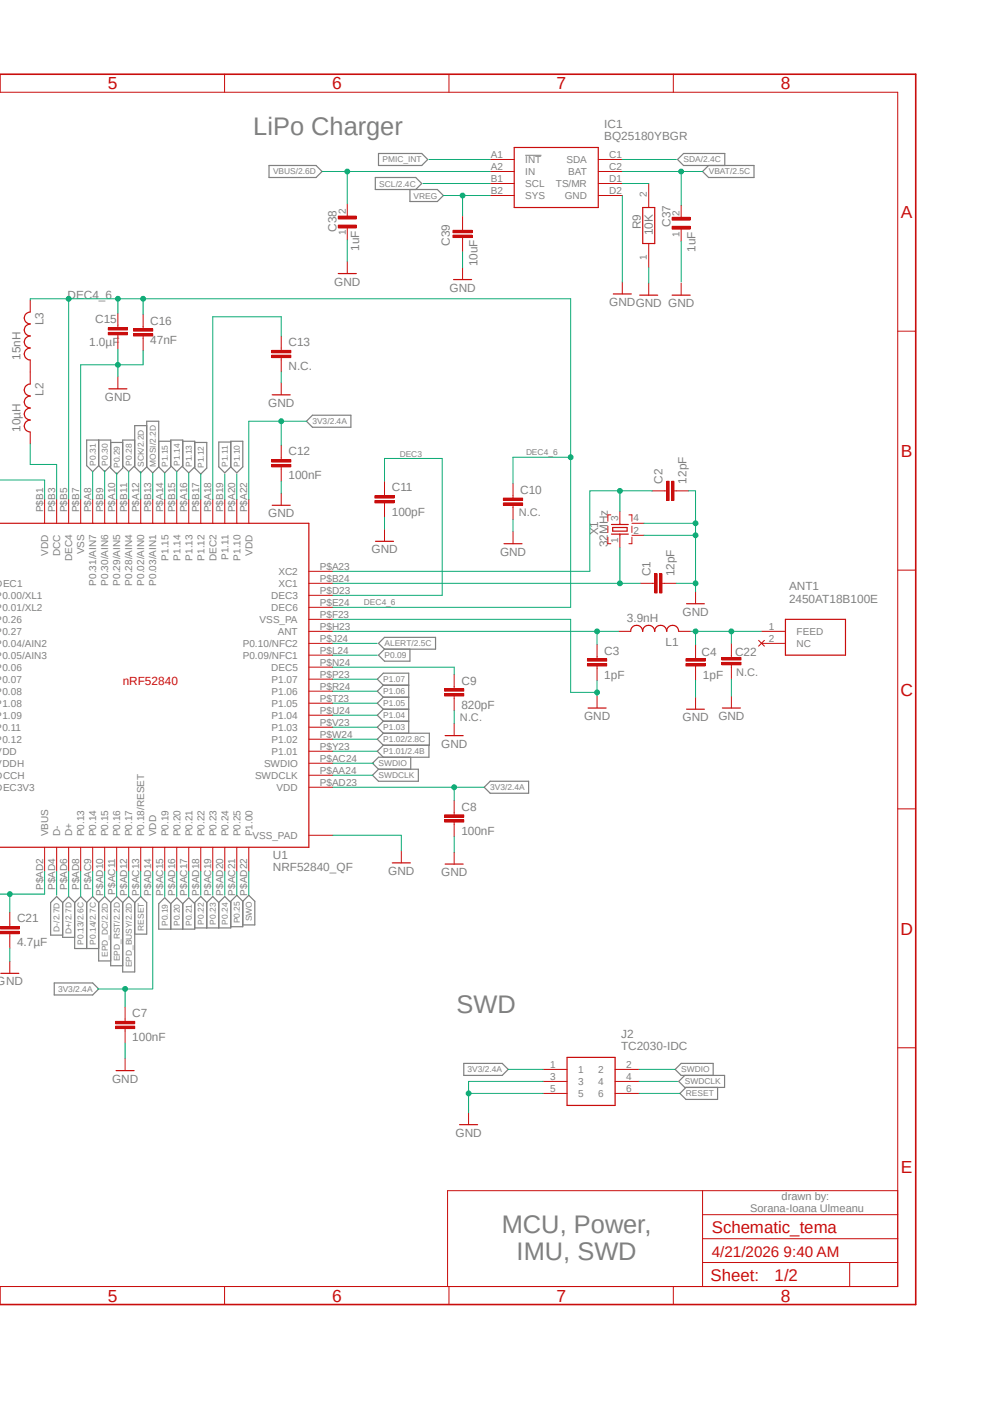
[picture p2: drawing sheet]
<svg xmlns="http://www.w3.org/2000/svg" width="210mm" height="297mm" viewBox="0 0 210 297" stroke-linecap="round" stroke-linejoin="round" font-family="sans-serif">
<path d="M194.1 15.4l-194.2 130.6 194.2 130.6" fill="none" stroke="#fff" stroke-width=".21"/>
<path d="M111.1 32.9h3.4" fill="none" stroke="#808080" stroke-width=".21"/>
<g fill="none" stroke="#808080" stroke-width=".25">
<path d="M56.9 35h9.9l1.3 1.3-1.3 1.2h-9.9zM80.1 32.5h9.1l1.3 1.2-1.3 1.3h-9.1zM149.9 35l-1.3 1.3 1.3 1.2h9.6v-2.5h-14.9l-1.3-1.3 1.3-1.2h8.7v2.5M86.7 40.1v2.5h5.8l1.3-1.2-1.3-1.3h-13.1v-2.6h8.5l1.3 1.3-1.3 1.3M20.9 93.1v5.4M20.9 98.5l1.2 1.3 1.3-1.3M23.4 93.6h2.6M26 98.5l1.2 1.3 1.3-1.3M28.5 93.1h-2.5v5.9l-1.3 1.3-1.3-1.3v-5.9h-5.1v5.4l1.3 1.3 1.3-1.3M31 98.8v-9.7h2.6v9.7M31 90h-2.5v8.8l1.3 1.2 1.2-1.2M31 98.8l1.3 1.2 1.3-1.2"/>
<path d="M33.6 98.8l1.2 1.2 1.3-1.2v-5.7h2.6v5.7l1.2 1.2 1.3-1.2M33.6 93.3h2.5M36.1 98.5l1.3 1.3 1.3-1.3M38.7 93.3h2.5v5.7l1.3 1.3 1.2-1.3v-5.4h-2.5M48.8 93.3h2.6v5.5l-1.3 1.2-1.3-1.2zM48.8 93.5h-2.5v5.3l1.2 1.2 1.3-1.2M64.8 89.1l1.3-1.3h8.1v2.6h-8.1zM81.3 137.3l-1.2 1.3 1.2 1.3h5.4v-2.6M81.3 134.8h10.8v2.5h-10.8l-1.2-1.2zM81.1 144.9l-1.3-1.2 1.3-1.3h5.3v12.7M81.1 144.9h5.3M81.1 144.9l-1.3 1.3 1.3 1.3"/>
<path d="M81.1 147.5h5.3M81.1 147.5l-1.3 1.3 1.3 1.2M81.1 150h5.3M81.1 150l-1.3 1.3 1.3 1.3M81.1 152.6h5.3M81.1 152.6l-1.3 1.2 1.3 1.3M81.1 155.1h9.7v2.5h-9.7M81.1 155.1l-1.3 1.3 1.3 1.2M81.1 157.6l-1.3 1.3 1.3 1.3M90.7 157.6v2.6h-10.6l-1.3 1.3 1.3 1.2M80.1 162.7h8.4v2.6h-8.4l-1.3-1.3zM86.9 160.2v2.5"/>
<path d="M102.4 166.5l1.3-1.2h8.1v2.5h-8.1zM13.3 190.9l-1.3-1.2-1.3 1.2v6.9h2.6M13.3 190.9v7.4h2.5M13.3 190.9l1.2-1.2 1.3 1.2M15.8 190.9v9.8h5.1M15.8 190.9l1.3-1.2 1.2 1.2M18.3 190.9v9.8M18.3 190.9l1.3-1.2 1.3 1.2M20.9 190.9v12.4h2.5M20.9 190.9l1.2-1.2 1.3 1.2M23.4 190.9v13.4h2.6M23.4 190.9l1.3-1.2 1.3 1.2"/>
<path d="M26 190.9v14.7h2.5v-14.7M26 190.9l1.2-1.2 1.3 1.2M28.5 190.9l1.3-1.2 1.2 1.2v6.7h-2.5M36.1 191.2v5.4M36.1 191.2l1.3-1.3 1.3 1.3M38.7 191.2v5.4M38.7 191.2l1.2-1.3 1.3 1.3M43.7 190.9l-1.2-1.2-1.3 1.2v5.7h-7.6v-5.4l1.2-1.3 1.3 1.3M43.7 190.9v5.4M43.7 190.9l1.3-1.2 1.3 1.2M46.3 190.9v5.4M46.3 190.9l1.2-1.2 1.3 1.2"/>
<path d="M51.4 190.7l1.2-1.3 1.3 1.3v5h-2.5M51.4 190.7v5.3h-2.6M51.4 190.7l-1.3-1.3-1.3 1.3v5.6h-7.6M11.5 207.9h8.1l1.3 1.3-1.3 1.3h-8.1zM98.1 225h8.1l1.3 1.2-1.3 1.3h-8.1zM144.8 227.5l-1.2 1.3 1.2 1.2h8.4v-2.5h-9.1l-1.3-1.3 1.3-1.2h6.7v2.5M145.1 230l-1.3 1.3 1.3 1.3h6.7v-2.6"/>
</g>
<g fill="none" stroke="#c90d0c" stroke-width=".21">
<path d="M-.1 19.5h190v252.7h-190M0 15.7v3.8M47.5 15.7v3.8M95 15.7v3.8M142.4 15.7v3.8M103.7 33.7h5.1M103.7 36.3h5.1M103.7 38.8h5.1M126.5 33.7h5.1M126.5 36.3h5.1M126.5 38.8h5.1M103.7 41.4h5.1"/>
<path d="M126.5 41.4h5.1M137.2 59.9v2.5M189.9 70.1h3.8M189.9 120.6h3.8M189.9 171.1h3.8M114.9 226.2h5M114.9 228.8h5M114.9 231.3h5M130.1 226.2h5.1M130.1 228.8h5.1M130.1 231.3h5.1M189.9 221.7h3.8"/>
<path d="M148.6 251.9v20.3M148.6 257h41.3M189.9 251.9h-95.2v20.3M0 272.2v3.8M47.5 272.2v3.8M95 272.2v3.8M142.4 272.2v3.8M148.6 267.1h41.3M148.6 262h41.3M179.7 267.1v5.1"/>
</g>
<path d="M0 15.7h193.7v260.3h-193.8" fill="none" stroke="#c90d0c" stroke-width=".34"/>
<path d="M108.8 31.2h17.7v12.7h-17.7zM135.3 62.4h3.8M119.9 223.7h10.2v10.1h-10.2z" fill="none" stroke="#c90d0c" stroke-width=".25"/>
<path d="M142.2 47.9h3.8v.6h-3.8z" fill-rule="evenodd" fill="#c90d0c"/>
<path d="M142.2 47.9h3.8v.6h-3.8z" fill="none" stroke="#c90d0c" stroke-width=".21"/>
<path d="M142.2 46h3.8v.6h-3.8z" fill-rule="evenodd" fill="#c90d0c"/>
<path d="M137.2 38.8v5.1M97.8 48.2v.5M97.8 50.2v.6M137.2 51.5v5.1M142.2 46h3.8v.6h-3.8zM144.1 43.4v2.5M144.1 48.5v2.5M144.1 59.9v2.5" fill="none" stroke="#c90d0c" stroke-width=".21"/>
<path d="M135.9 43.9h2.6v7.6h-2.6zM142.2 62.4h3.8" fill="none" stroke="#c90d0c" stroke-width=".25"/>
<path d="M95.8 49.7h4.1v.5h-4.1z" fill-rule="evenodd" fill="#c90d0c"/>
<path d="M95.8 49.7h4.1v.5h-4.1z" fill="none" stroke="#c90d0c" stroke-width=".21"/>
<path d="M95.8 48.7h4.1v.5h-4.1z" fill-rule="evenodd" fill="#c90d0c"/>
<path d="M95.8 48.7h4.1v.5h-4.1zM97.8 45.7v2.5M97.8 50.8v2.5" fill="none" stroke="#c90d0c" stroke-width=".21"/>
<path d="M71.5 47.6h3.9v.6h-3.9z" fill-rule="evenodd" fill="#c90d0c"/>
<path d="M71.5 47.6h3.9v.6h-3.9z" fill="none" stroke="#c90d0c" stroke-width=".21"/>
<path d="M71.5 45.7h3.9v.6h-3.9z" fill-rule="evenodd" fill="#c90d0c"/>
<g fill="none" stroke="#c90d0c" stroke-width=".21">
<path d="M71.5 45.7h3.9v.6h-3.9zM73.4 43.1v2.6M73.4 48.2v2.6M97.8 56.6v2.5M131.6 59.6v2.6M59.5 96.7v.5M59.5 98.8v.5M9.4 105.6v5.1M12 105.6v5.1M14.5 105.6v5.1M17.1 105.6v5.1M19.6 105.6v5.1"/>
<path d="M22.1 105.6v5.1M24.7 105.6v5.1M27.2 105.6v5.1M29.8 105.6v5.1M32.3 105.6v5.1M34.8 105.6v5.1M37.4 105.6v5.1M39.9 105.6v5.1M42.5 105.6v5.1M45 105.6v5.1M47.5 105.6v5.1M50.1 105.6v5.1"/>
<path d="M52.6 105.6v5.1M65.3 133.6h5.1M65.3 131h5.1M65.3 128.5h5.1M65.3 125.9h5.1M65.3 123.4h5.1M65.3 120.9h5.1M65.3 138.6h5.1M65.3 136.1h5.1M65.3 158.9h5.1M65.3 156.4h5.1M65.3 153.8h5.1"/>
<path d="M65.3 151.3h5.1M65.3 148.8h5.1M65.3 146.2h5.1M65.3 143.7h5.1M65.3 141.1h5.1M9.4 179.2v5.1M12 179.2v5.1M14.5 179.2v5.1M17.1 179.2v5.1M19.6 179.2v5.1M22.1 179.2v5.1M24.7 179.2v5.1"/>
<path d="M27.2 179.2v5.1M29.8 179.2v5.1M32.3 179.2v5.1M34.8 179.2v5.1M37.4 179.2v5.1M39.9 179.2v5.1M42.5 179.2v5.1M45 179.2v5.1M47.5 179.2v5.1M50.1 179.2v5.1M52.6 179.2v5.1M65.3 164h5.1"/>
<path d="M65.3 161.5h5.1M65.3 166.5h5.1M65.3 176.7h5.1M99.1 235.4v2.5"/>
</g>
<path d="M95.9 59.1h3.8M129.7 62.2h3.8M0 110.7h65.3v68.5h-65.3M97.2 237.9h3.8" fill="none" stroke="#c90d0c" stroke-width=".25"/>
<path d="M57.4 98.3h4.1v.5h-4.1z" fill-rule="evenodd" fill="#c90d0c"/>
<path d="M57.4 98.3h4.1v.5h-4.1z" fill="none" stroke="#c90d0c" stroke-width=".21"/>
<path d="M57.4 97.2h4.1v.5h-4.1z" fill-rule="evenodd" fill="#c90d0c"/>
<path d="M73.4 55.3v2.6M24.9 68.8v.5M24.9 70.8v.5M57.4 97.2h4.1v.5h-4.1zM59.5 94.2v2.5M59.5 99.3v2.5M59.5 104.4v2.5" fill="none" stroke="#c90d0c" stroke-width=".21"/>
<path d="M71.5 57.9h3.9M57.6 106.9h3.8" fill="none" stroke="#c90d0c" stroke-width=".25"/>
<path d="M22.9 70.3h4.1v.5h-4.1z" fill-rule="evenodd" fill="#c90d0c"/>
<path d="M22.9 70.3h4.1v.5h-4.1z" fill="none" stroke="#c90d0c" stroke-width=".21"/>
<path d="M22.9 69.3h4.1v.5h-4.1z" fill-rule="evenodd" fill="#c90d0c"/>
<path d="M22.9 69.3h4.1v.5h-4.1zM24.9 66.3v2.5M24.9 71.3v2.6M30.3 69v.6M30.3 71.1v.5" fill="none" stroke="#c90d0c" stroke-width=".21"/>
<path d="M28.2 70.6h4.1v.5h-4.1z" fill-rule="evenodd" fill="#c90d0c"/>
<path d="M28.2 70.6h4.1v.5h-4.1z" fill="none" stroke="#c90d0c" stroke-width=".21"/>
<path d="M28.2 69.6h4.1v.5h-4.1z" fill-rule="evenodd" fill="#c90d0c"/>
<path d="M28.2 69.6h4.1v.5h-4.1zM30.3 66.5v2.5M30.3 71.6v2.5M59.5 73.6v.5M59.5 75.6v.6" fill="none" stroke="#c90d0c" stroke-width=".21"/>
<path d="M57.4 75.1h4.1v.5h-4.1z" fill-rule="evenodd" fill="#c90d0c"/>
<path d="M57.4 75.1h4.1v.5h-4.1z" fill="none" stroke="#c90d0c" stroke-width=".21"/>
<path d="M57.4 74.1h4.1v.5h-4.1z" fill-rule="evenodd" fill="#c90d0c"/>
<path d="M6.4 63.5v2.5M6.4 76.2v5M24.9 79.7v2.6M57.4 74.1h4.1v.5h-4.1zM59.5 71.1v2.5M59.5 76.2v2.5M6.4 91.4v2.5M59.5 81v2.5M2.1 195.5v.5M2.1 197.5v.5" fill="none" stroke="#c90d0c" stroke-width=".21"/>
<path d="M6.4 66a1.27 1.27 0 0 0-1.3 1.3 1.27 1.27 0 0 0 1.3 1.2 1.27 1.27 0 0 0-1.3 1.3 1.27 1.27 0 0 0 1.3 1.3 1.27 1.27 0 0 0-1.3 1.2 1.27 1.27 0 0 0 1.3 1.3 1.27 1.27 0 0 0-1.3 1.3 1.27 1.27 0 0 0 1.3 1.3M6.4 81.2a1.27 1.27 0 0 0-1.3 1.3 1.27 1.27 0 0 0 1.3 1.3 1.27 1.27 0 0 0-1.3 1.2 1.27 1.27 0 0 0 1.3 1.3 1.27 1.27 0 0 0-1.3 1.3 1.27 1.27 0 0 0 1.3 1.3 1.27 1.27 0 0 0-1.3 1.2 1.27 1.27 0 0 0 1.3 1.3M23 82.3h3.8M57.6 83.5h3.8" fill="none" stroke="#c90d0c" stroke-width=".25"/>
<path d="M0 197h4.1v.5h-4.1z" fill-rule="evenodd" fill="#c90d0c"/>
<path d="M0 197h4.1v.5h-4.1z" fill="none" stroke="#c90d0c" stroke-width=".21"/>
<path d="M0 196h4.1v.5h-4.1z" fill-rule="evenodd" fill="#c90d0c"/>
<path d="M0 196h4.1v.5h-4.1zM2.1 193v2.5M2.1 198v2.6M2.1 203.4v2.5M26.5 215.6v.5M26.5 217.6v.5" fill="none" stroke="#c90d0c" stroke-width=".21"/>
<path d="M.2 205.9h3.8" fill="none" stroke="#c90d0c" stroke-width=".25"/>
<path d="M24.4 217.1h4.1v.5h-4.1z" fill-rule="evenodd" fill="#c90d0c"/>
<path d="M24.4 217.1h4.1v.5h-4.1z" fill="none" stroke="#c90d0c" stroke-width=".21"/>
<path d="M24.4 216.1h4.1v.5h-4.1z" fill-rule="evenodd" fill="#c90d0c"/>
<path d="M81.3 104.4v.5M81.3 106.4v.5M24.4 216.1h4.1v.5h-4.1zM26.5 213v2.6M26.5 218.1v2.5M26.5 223.9v2.6" fill="none" stroke="#c90d0c" stroke-width=".21"/>
<path d="M24.6 226.5h3.8" fill="none" stroke="#c90d0c" stroke-width=".25"/>
<path d="M79.3 105.9h4.1v.5h-4.1z" fill-rule="evenodd" fill="#c90d0c"/>
<path d="M79.3 105.9h4.1v.5h-4.1z" fill="none" stroke="#c90d0c" stroke-width=".21"/>
<path d="M79.3 104.9h4.1v.5h-4.1z" fill-rule="evenodd" fill="#c90d0c"/>
<g fill="none" stroke="#c90d0c" stroke-width=".21">
<path d="M79.3 104.9h4.1v.5h-4.1zM81.3 101.8v2.6M81.3 106.9v2.5M81.3 112v2.5M108.5 112.5v2.5M128.6 113.6v1.4h.6M128.6 111.3v1.3M129.2 108.9h-.6v1.4M131.1 108.2v2.8M131.1 113v2.8M133 108.9h.6v1.4M133.6 113.6v1.4h-.6"/>
<path d="M133.6 111.3v1.3M133.6 110.7h2.6M133.6 113.2h2.6M140.5 103.8h.5M142.5 103.8h.5"/>
</g>
<path d="M79.4 114.5h3.8M106.6 115h3.8M129.3 111h3.6M129.3 113h3.6M129.6 111.6h3v.8h-3z" fill="none" stroke="#c90d0c" stroke-width=".25"/>
<path d="M142 101.8h.5v4.1h-.5z" fill-rule="evenodd" fill="#c90d0c"/>
<path d="M142 101.8h.5v4.1h-.5z" fill="none" stroke="#c90d0c" stroke-width=".21"/>
<path d="M141 101.8h.5v4.1h-.5z" fill-rule="evenodd" fill="#c90d0c"/>
<path d="M138 103.8h2.5M141 101.8h.5v4.1h-.5zM143 103.8h2.6M138 123.4h.5M140 123.4h.5" fill="none" stroke="#c90d0c" stroke-width=".21"/>
<path d="M139.5 121.4h.5v4h-.5z" fill-rule="evenodd" fill="#c90d0c"/>
<path d="M139.5 121.4h.5v4h-.5z" fill="none" stroke="#c90d0c" stroke-width=".21"/>
<path d="M138.5 121.4h.5v4h-.5z" fill-rule="evenodd" fill="#c90d0c"/>
<path d="M126.3 138.9v.5M135.4 123.4h2.6M138.5 121.4h.5v4h-.5zM140.5 123.4h2.5M147.1 125.2v2.5M126.3 140.9v.5" fill="none" stroke="#c90d0c" stroke-width=".21"/>
<path d="M145.2 127.7h3.8" fill="none" stroke="#c90d0c" stroke-width=".25"/>
<path d="M124.2 140.4h4.1v.5h-4.1z" fill-rule="evenodd" fill="#c90d0c"/>
<path d="M124.2 140.4h4.1v.5h-4.1z" fill="none" stroke="#c90d0c" stroke-width=".21"/>
<path d="M124.2 139.4h4.1v.5h-4.1z" fill-rule="evenodd" fill="#c90d0c"/>
<path d="M124.2 139.4h4.1v.5h-4.1zM126.3 136.4v2.5M130.9 133.6h2.5M143.6 133.6h2.5M147.1 138.9v.5M126.3 141.4v2.5M147.1 140.9v.5" fill="none" stroke="#c90d0c" stroke-width=".21"/>
<path d="M133.4 133.6a1.27 1.27 0 0 1 1.3-1.3 1.27 1.27 0 0 1 1.2 1.3 1.27 1.27 0 0 1 1.3-1.3 1.27 1.27 0 0 1 1.3 1.3 1.27 1.27 0 0 1 1.2-1.3 1.27 1.27 0 0 1 1.3 1.3 1.27 1.27 0 0 1 1.3-1.3 1.27 1.27 0 0 1 1.3 1.3" fill="none" stroke="#c90d0c" stroke-width=".25"/>
<path d="M145.1 140.4h4v.5h-4z" fill-rule="evenodd" fill="#c90d0c"/>
<path d="M145.1 140.4h4v.5h-4z" fill="none" stroke="#c90d0c" stroke-width=".21"/>
<path d="M145.1 139.4h4v.5h-4z" fill-rule="evenodd" fill="#c90d0c"/>
<path d="M145.1 139.4h4v.5h-4zM147.1 136.4v2.5M154.7 138.6v.5M160.4 135.5l1.3 1.2M161 133.6h5.1M161 136.1h5.1M161.7 135.5l-1.3 1.2M126.3 147.2v2.6M147.1 141.4v2.5M147.1 147.5v2.5M154.7 140.6v.5" fill="none" stroke="#c90d0c" stroke-width=".21"/>
<path d="M166.1 131h12.7v7.6h-12.7zM124.4 149.8h3.8M145.2 150h3.8" fill="none" stroke="#c90d0c" stroke-width=".25"/>
<path d="M152.7 140.1h4v.5h-4z" fill-rule="evenodd" fill="#c90d0c"/>
<path d="M152.7 140.1h4v.5h-4z" fill="none" stroke="#c90d0c" stroke-width=".21"/>
<path d="M152.7 139.1h4v.5h-4z" fill-rule="evenodd" fill="#c90d0c"/>
<path d="M152.7 139.1h4v.5h-4zM154.7 136.1v2.5M96.1 145.2v.5M96.1 147.2v.5M154.7 141.1v2.6M154.7 147.2v2.6" fill="none" stroke="#c90d0c" stroke-width=".21"/>
<path d="M152.8 149.8h3.8" fill="none" stroke="#c90d0c" stroke-width=".25"/>
<path d="M94 146.7h4.1v.5h-4.1z" fill-rule="evenodd" fill="#c90d0c"/>
<path d="M94 146.7h4.1v.5h-4.1z" fill="none" stroke="#c90d0c" stroke-width=".21"/>
<path d="M94 145.7h4.1v.5h-4.1z" fill-rule="evenodd" fill="#c90d0c"/>
<path d="M94 145.7h4.1v.5h-4.1zM96.1 142.7v2.5M96.1 147.7v2.6M96.1 153.1v2.5M96.1 171.9v.5M96.1 173.9v.5" fill="none" stroke="#c90d0c" stroke-width=".21"/>
<path d="M94.1 155.6h3.9" fill="none" stroke="#c90d0c" stroke-width=".25"/>
<path d="M94 173.4h4.1v.5h-4.1z" fill-rule="evenodd" fill="#c90d0c"/>
<path d="M94 173.4h4.1v.5h-4.1z" fill="none" stroke="#c90d0c" stroke-width=".21"/>
<path d="M94 172.4h4.1v.5h-4.1z" fill-rule="evenodd" fill="#c90d0c"/>
<path d="M108.5 104.9v.5M108.5 106.9v.5M94 172.4h4.1v.5h-4.1zM96.1 169.3v2.6M96.1 174.4v2.6M84.9 180v2.5M96.1 180.3v2.5" fill="none" stroke="#c90d0c" stroke-width=".21"/>
<path d="M83 182.5h3.8M94.1 182.8h3.9" fill="none" stroke="#c90d0c" stroke-width=".25"/>
<path d="M106.5 106.4h4v.5h-4z" fill-rule="evenodd" fill="#c90d0c"/>
<path d="M106.5 106.4h4v.5h-4z" fill="none" stroke="#c90d0c" stroke-width=".21"/>
<path d="M106.5 105.4h4v.5h-4z" fill-rule="evenodd" fill="#c90d0c"/>
<path d="M106.5 105.4h4v.5h-4zM108.5 102.3v2.6M108.5 107.4v2.5" fill="none" stroke="#c90d0c" stroke-width=".21"/>
<path d="M131.6 36.3h17" fill="none" stroke="#0dab76" stroke-width=".21"/>
<circle cx="144.1" cy="36.3" r=".51" fill="#0dab76"/>
<g fill="none" stroke="#0dab76" stroke-width=".21">
<path d="M131.6 33.7h11.4M144.1 36.3v7.1M97.6 41.4h6.1"/>
<circle cx="144.1" cy="36.3" r=".51"/>
</g>
<circle cx="97.8" cy="41.4" r=".51" fill="#0dab76"/>
<g fill="none" stroke="#0dab76" stroke-width=".21">
<path d="M89.5 38.8h14.2M93.8 41.4h4v4.3M99.1 231.3h15.8M114.9 228.8h-15.8v6.6"/>
<circle cx="97.8" cy="41.4" r=".51"/>
</g>
<circle cx="99.1" cy="231.3" r=".51" fill="#0dab76"/>
<g fill="none" stroke="#0dab76" stroke-width=".21">
<path d="M73.4 50.8v4.5M97.8 53.3v3.3M131.6 41.4v18.2M137.2 56.6v3.3M25.2 77.2h-8.1v28.4M59.5 78.7v2.3M59.5 101.8v2.6"/>
<circle cx="99.1" cy="231.3" r=".51"/>
</g>
<circle cx="24.9" cy="77.2" r=".51" fill="#0dab76"/>
<g fill="none" stroke="#0dab76" stroke-width=".21">
<path d="M24.9 73.9v5.8M30.3 74.1v3.1h-5.4M81.3 109.4v2.6M108.5 109.9v2.6M136.2 113.2h10.9M145.6 103.8h1.5v6.9h-10.9M2.1 200.6v2.8M26.5 220.6v3.3"/>
<circle cx="24.9" cy="77.2" r=".51"/>
</g>
<circle cx="147.1" cy="110.7" r=".51" fill="#0dab76"/>
<g fill="none" stroke="#0dab76" stroke-width=".21">
<path d="M147.1 110.7v12.7h-4.1"/>
<circle cx="147.1" cy="110.7" r=".51"/>
</g>
<circle cx="147.1" cy="113.2" r=".51" fill="#0dab76"/>
<g fill="none" stroke="#0dab76" stroke-width=".21">
<path d="M147.1 123.4v1.8"/>
<circle cx="147.1" cy="113.2" r=".51"/>
</g>
<circle cx="147.1" cy="123.4" r=".51" fill="#0dab76"/>
<g fill="none" stroke="#0dab76" stroke-width=".21">
<path d="M70.4 131h50.3v15.5h5.6M126.3 143.9v3.3"/>
<circle cx="147.1" cy="123.4" r=".51"/>
</g>
<circle cx="126.3" cy="146.5" r=".51" fill="#0dab76"/>
<g fill="none" stroke="#0dab76" stroke-width=".21">
<path d="M59.5 89.1v5.1M64.8 89.1h-12.2v16.5M96.1 150.3v2.8M147.1 143.9v3.6M154.7 143.7v3.5M70.4 176.7h14.5v3.3M96.1 177v3.3M107.5 226.2h7.4"/>
<circle cx="126.3" cy="146.5" r=".51"/>
</g>
<circle cx="59.5" cy="89.1" r=".51" fill="#0dab76"/>
<g fill="none" stroke="#0dab76" stroke-width=".21">
<path d="M-.1 101.6h9.5v4M32.3 184.3v24.9h-6.1"/>
<circle cx="59.5" cy="89.1" r=".51"/>
</g>
<circle cx="26.5" cy="209.2" r=".51" fill="#0dab76"/>
<g fill="none" stroke="#0dab76" stroke-width=".21">
<path d="M70.4 166.5h32M96.1 166.5v2.8M20.6 209.2h5.9v3.8"/>
<circle cx="26.5" cy="209.2" r=".51"/>
</g>
<circle cx="96" cy="166.5" r=".51" fill="#0dab76"/>
<g fill="none" stroke="#0dab76" stroke-width=".21">
<path d="M90.7 33.7h13M24.9 62.9v3.4M19.6 99.8v5.8M22.1 99.5v6.1M27.2 99.8v5.8M29.8 99.8v5.8M37.4 99.8v5.8M24.7 100v5.6M32.3 100v5.6M34.8 100v5.6M39.9 100v5.6M42.5 100.3v5.3"/>
<path d="M47.5 100.3v5.3M50.1 100.3v5.3M70.4 161.5h8.6M70.4 164h8.4M29.8 184.3v5.4M52.6 184.3v5.1M135.2 226.2h7.6M135.2 228.8h8.1M135.2 231.3h8.6"/>
<circle cx="96" cy="166.5" r=".51"/>
</g>
<circle cx="24.9" cy="63.2" r=".51" fill="#0dab76"/>
<g fill="none" stroke="#0dab76" stroke-width=".21">
<path d="M24.9 63.2h95.8v33.5M30.3 63.2v3.3"/>
<circle cx="24.9" cy="63.2" r=".51"/>
</g>
<circle cx="30.3" cy="63.2" r=".51" fill="#0dab76"/>
<g fill="none" stroke="#0dab76" stroke-width=".21">
<path d="M14.5 63.2v42.4M24.9 63.2h-18.5v.3M120.7 96.7v31.8h-50.3"/>
<circle cx="30.3" cy="63.2" r=".51"/>
</g>
<circle cx="14.5" cy="63.2" r=".51" fill="#0dab76"/>
<circle cx="14.5" cy="63.2" r=".51" fill="none" stroke="#0dab76" stroke-width=".21"/>
<circle cx="120.7" cy="96.7" r=".51" fill="#0dab76"/>
<g fill="none" stroke="#0dab76" stroke-width=".21">
<path d="M68.1 36.3h35.6M73.4 36.3v6.8M120.7 96.7h-12.2v5.6"/>
<circle cx="120.7" cy="96.7" r=".51"/>
</g>
<circle cx="73.4" cy="36.3" r=".51" fill="#0dab76"/>
<g fill="none" stroke="#0dab76" stroke-width=".21">
<path d="M9.4 184.3v4.8h-7.6"/>
<circle cx="73.4" cy="36.3" r=".51"/>
</g>
<circle cx="2.1" cy="189.1" r=".51" fill="#0dab76"/>
<g fill="none" stroke="#0dab76" stroke-width=".21">
<path d="M131.6 38.8h5.6M144.1 51v8.6M59.5 71.1v-4.1h-14.5v38.6M6.4 93.9v4.4h5.6v7.3M81.3 101.8v-4.8h12.2v28.9h-23.1M131.4 103.8h-6.6v17.1h-54.4M0 189.1h2.1v3.9M12 184.3v5.1M14.5 184.3v5.4M17.1 184.3v5.4M19.6 184.3v5.4M22.1 184.3v5.4"/>
<path d="M24.7 184.3v5.4M27.2 184.3v5.4M34.8 184.3v5.4M37.4 184.3v5.4M39.9 184.3v5.4M42.5 184.3v5.1M45 184.3v5.1M47.5 184.3v5.1M50.1 184.3v5.1"/>
<circle cx="2.1" cy="189.1" r=".51"/>
</g>
<circle cx="131.1" cy="103.8" r=".51" fill="#0dab76"/>
<g fill="none" stroke="#0dab76" stroke-width=".21">
<path d="M131.1 115.8v7.6M138 103.8h-6.9v4.4M70.4 123.4h65"/>
<circle cx="131.1" cy="103.8" r=".51"/>
</g>
<circle cx="131.1" cy="123.4" r=".51" fill="#0dab76"/>
<g fill="none" stroke="#0dab76" stroke-width=".21">
<path d="M70.4 133.6h56.1"/>
<circle cx="131.1" cy="123.4" r=".51"/>
</g>
<circle cx="126.3" cy="133.6" r=".51" fill="#0dab76"/>
<g fill="none" stroke="#0dab76" stroke-width=".21">
<path d="M130.9 133.6h-4.6v2.8M146.1 133.6h1.3"/>
<circle cx="126.3" cy="133.6" r=".51"/>
</g>
<circle cx="147.1" cy="133.6" r=".51" fill="#0dab76"/>
<g fill="none" stroke="#0dab76" stroke-width=".21">
<path d="M154.9 133.6h-7.8v2.8"/>
<circle cx="147.1" cy="133.6" r=".51"/>
</g>
<circle cx="154.7" cy="133.6" r=".51" fill="#0dab76"/>
<g fill="none" stroke="#0dab76" stroke-width=".21">
<path d="M70.4 136.1h9.4M70.4 138.6h9.4M161 133.6h-6.3v2.5M70.4 141.1h25.7v1.6M70.4 143.7h9.4M70.4 146.2h9.4M70.4 148.8h9.4M70.4 151.3h9.4M70.4 153.8h9.4M70.4 156.4h9.4M70.4 158.9h9.4"/>
<circle cx="154.7" cy="133.6" r=".51"/>
</g>
<g font-size="5.4" fill="#808080">
<text x="53.6" y="28.7">LiPo Charger</text>
<text x="96.6" y="214.3">SWD</text>
<text x="106.1" y="260.8">MCU, Power,</text>
<text x="109.3" y="266.5">IMU, SWD</text>
</g>
<g font-size="3.7" fill="#c90d0c">
<text x="22.8" y="18.9">5</text>
<text x="70.2" y="18.9">6</text>
<text x="117.7" y="18.9">7</text>
<text x="165.1" y="18.9">8</text>
<text x="190.5" y="46.1">A</text>
<text x="190.5" y="96.6">B</text>
<text x="190.5" y="147.1">C</text>
<text x="190.5" y="197.7">D</text>
<text x="190.5" y="248.2">E</text>
<text x="22.8" y="275.4">5</text>
<text x="70.2" y="275.4">6</text>
<text x="117.7" y="275.4">7</text>
<text x="165.1" y="275.4">8</text>
</g>
<g font-size="3.6" fill="#c90d0c">
<text x="150.5" y="260.8">Schematic_tema</text>
<text x="150.3" y="271">Sheet:</text>
<text x="163.8" y="270.9">1/2</text>
</g>
<text font-size="3.2" fill="#c90d0c" x="150.5" y="265.8">4/21/2026 9:40 AM</text>
<g font-size="2.5" fill="#808080">
<text x="127.8" y="29.5">BQ25180YBGR</text>
<text x="127.8" y="27">IC1</text>
<text x="141.8" y="48" transform="rotate(-90 141.8 48)">C37</text>
<text x="71.2" y="49" transform="rotate(-90 71.2 49)">C38</text>
<text x="76" y="53" transform="rotate(-90 76 53)">1uF</text>
<text x="95.2" y="52" transform="rotate(-90 95.2 52)">C39</text>
<text x="135.6" y="48.5" transform="rotate(-90 135.6 48.5)">R9</text>
<text x="138.1" y="49.7" transform="rotate(-90 138.1 49.7)">10K</text>
<text x="147.1" y="53.3" transform="rotate(-90 147.1 53.3)">1uF</text>
<text x="101" y="56.3" transform="rotate(-90 101 56.3)">10uF</text>
<text x="14.3" y="63.2">DEC4_6</text>
<text x="70.7" y="60.4">GND</text>
<text x="95.1" y="61.7">GND</text>
<text x="128.9" y="64.7">GNDGND GND</text>
<text x="9.2" y="68.8" transform="rotate(-90 9.2 68.8)">L3</text>
<text x="20.1" y="68.4">C15</text>
<text x="31.8" y="68.7">C16</text>
<text x="4.4" y="76.2" transform="rotate(-90 4.4 76.2)">15nH</text>
<text x="18.8" y="73.2">1.0µF</text>
<text x="31.8" y="72.7">47nF</text>
<text x="61" y="73.2">C13</text>
<text x="9.2" y="83.8" transform="rotate(-90 9.2 83.8)">L2</text>
<text x="61" y="78.3">N.C.</text>
<text x="22.2" y="84.8">GND</text>
<text x="56.7" y="86.1">GND</text>
<text x="4.4" y="91.4" transform="rotate(-90 4.4 91.4)">10µH</text>
<text x="61" y="101.4">100nF</text>
<text x="61" y="96.4">C12</text>
<text x="82.8" y="104">C11</text>
<text x="110" y="104.5">C10</text>
<text x="140.1" y="102.3" transform="rotate(-90 140.1 102.3)">C2</text>
<text x="145.2" y="102.3" transform="rotate(-90 145.2 102.3)">12pF</text>
<text x="56.7" y="109.4">GND</text>
<text x="82.8" y="109.1">100pF</text>
<text x="126.5" y="113.2" transform="rotate(-90 126.5 113.2)">X1</text>
<text x="78.6" y="117.1">GND</text>
<text x="105.7" y="117.6">GND</text>
<text x="128.6" y="115.8" transform="rotate(-90 128.6 115.8)">32MHz</text>
<text x="137.6" y="121.9" transform="rotate(-90 137.6 121.9)">C1</text>
<text x="142.7" y="121.9" transform="rotate(-90 142.7 121.9)">12pF</text>
<text x="166.9" y="124.8">ANT1</text>
<text x="132.6" y="131.5">3.9nH</text>
<text x="144.4" y="130.3">GND</text>
<text x="166.9" y="127.6">2450AT18B100E</text>
<text x="140.8" y="136.6">L1</text>
<text x="127.8" y="143.6">1pF</text>
<text x="127.8" y="138.5">C3</text>
<text x="148.4" y="138.8">C4</text>
<text x="148.6" y="143.6">1pF</text>
<text x="155.5" y="138.8">C22</text>
<text x="97.6" y="149.9">820pF</text>
<text x="97.6" y="144.8">C9</text>
<text x="123.5" y="152.3">GND</text>
<text x="144.4" y="152.6">GND</text>
<text x="151.9" y="152.3">GND</text>
<text x="93.3" y="158.2">GND</text>
<text x="97.6" y="171.5">C8</text>
<text x="97.6" y="176.6">100nF</text>
<text x="57.7" y="184.3">NRF52840_QF</text>
<text x="57.7" y="181.8">U1</text>
<text x="82.1" y="185.1">GND</text>
<text x="93.3" y="185.3">GND</text>
<text x="3.6" y="195.1">C21</text>
<text x="3.6" y="200.2">4.7µF</text>
<text x="-.7" y="208.5">GND</text>
<text x="28" y="215.2">C7</text>
<text x="28" y="220.3">100nF</text>
<text x="131.4" y="219.5">J2</text>
<text x="131.4" y="222">TC2030-IDC</text>
<text x="23.7" y="229">GND</text>
<text x="96.4" y="240.5">GND</text>
</g>
<text font-size="2.5" fill="#c90d0c" x="26" y="145">nRF52840</text>
<g font-size="2.3" fill="#808080">
<text x="109.7" y="109.1">N.C.</text>
<text x="155.7" y="143.1">N.C.</text>
<text x="97.3" y="152.5">N.C.</text>
<text x="158.7" y="256.3">Sorana-Ioana Ulmeanu</text>
<text x="165.3" y="253.8">drawn by:</text>
</g>
<g font-size="2.1" fill="#808080">
<text x="103.8" y="33.4">A1</text>
<text x="103.8" y="35.9">A2</text>
<text x="111.1" y="34.5">INT</text>
<text x="119.8" y="34.5">SDA</text>
<text x="128.9" y="33.4">C1</text>
<text x="128.9" y="35.9">C2</text>
<text x="103.8" y="38.5">B1</text>
<text x="103.8" y="41">B2</text>
<text x="111.1" y="37">IN</text>
<text x="111.1" y="39.6">SCL</text>
<text x="117.6" y="39.6">TS/MR</text>
<text x="120.2" y="37">BAT</text>
<text x="128.9" y="38.5">D1</text>
<text x="128.9" y="41">D2</text>
<text x="136.8" y="41.6" transform="rotate(-90 136.8 41.6)">2</text>
<text x="73.1" y="45.3" transform="rotate(-90 73.1 45.3)">2</text>
<text x="111.1" y="42.1">SYS</text>
<text x="119.5" y="42.1">GND</text>
<text x="143.7" y="45.6" transform="rotate(-90 143.7 45.6)">2</text>
<text x="73.1" y="49.8" transform="rotate(-90 73.1 49.8)">1</text>
<text x="143.7" y="50" transform="rotate(-90 143.7 50)">1</text>
<text x="136.8" y="55" transform="rotate(-90 136.8 55)">1</text>
<text x="9.1" y="108.4" transform="rotate(-90 9.1 108.4)">P$B1</text>
<text x="11.6" y="108.4" transform="rotate(-90 11.6 108.4)">P$B3</text>
<text x="14.2" y="108.4" transform="rotate(-90 14.2 108.4)">P$B5</text>
<text x="16.7" y="108.4" transform="rotate(-90 16.7 108.4)">P$B7</text>
<text x="19.3" y="108.4" transform="rotate(-90 19.3 108.4)">P$A8</text>
<text x="21.8" y="108.4" transform="rotate(-90 21.8 108.4)">P$B9</text>
<text x="24.3" y="108.4" transform="rotate(-90 24.3 108.4)">P$A10</text>
<text x="26.9" y="108.4" transform="rotate(-90 26.9 108.4)">P$B11</text>
<text x="29.4" y="108.4" transform="rotate(-90 29.4 108.4)">P$A12</text>
<text x="32" y="108.4" transform="rotate(-90 32 108.4)">P$B13</text>
<text x="34.5" y="108.4" transform="rotate(-90 34.5 108.4)">P$A14</text>
<text x="37" y="108.4" transform="rotate(-90 37 108.4)">P$B15</text>
<text x="39.6" y="108.4" transform="rotate(-90 39.6 108.4)">P$A16</text>
<text x="42.1" y="108.4" transform="rotate(-90 42.1 108.4)">P$B17</text>
<text x="44.7" y="108.4" transform="rotate(-90 44.7 108.4)">P$A18</text>
<text x="47.2" y="108.4" transform="rotate(-90 47.2 108.4)">P$B19</text>
<text x="49.7" y="108.4" transform="rotate(-90 49.7 108.4)">P$A20</text>
<text x="52.3" y="108.4" transform="rotate(-90 52.3 108.4)">P$A22</text>
<text x="130.7" y="110.3" transform="rotate(-90 130.7 110.3)">3</text>
<text x="134" y="110.3">4</text>
<text x="134" y="112.9">2</text>
<text x="10.2" y="117.5" transform="rotate(-90 10.2 117.5)">VDD</text>
<text x="12.7" y="117.6" transform="rotate(-90 12.7 117.6)">DCC</text>
<text x="15.3" y="118.7" transform="rotate(-90 15.3 118.7)">DEC4</text>
<text x="17.8" y="117.3" transform="rotate(-90 17.8 117.3)">VSS</text>
<text x="35.6" y="118.6" transform="rotate(-90 35.6 118.6)">P1.15</text>
<text x="38.1" y="118.6" transform="rotate(-90 38.1 118.6)">P1.14</text>
<text x="40.7" y="118.6" transform="rotate(-90 40.7 118.6)">P1.13</text>
<text x="43.2" y="118.6" transform="rotate(-90 43.2 118.6)">P1.12</text>
<text x="45.8" y="118.7" transform="rotate(-90 45.8 118.7)">DEC2</text>
<text x="48.3" y="118.4" transform="rotate(-90 48.3 118.4)">P1.11</text>
<text x="50.8" y="118.6" transform="rotate(-90 50.8 118.6)">P1.10</text>
<text x="53.4" y="117.5" transform="rotate(-90 53.4 117.5)">VDD</text>
<text x="130.7" y="114.8" transform="rotate(-90 130.7 114.8)">1</text>
<text x="-.9" y="124.2">DEC1</text>
<text x="20.4" y="123.9" transform="rotate(-90 20.4 123.9)">P0.31/AIN7</text>
<text x="22.9" y="123.9" transform="rotate(-90 22.9 123.9)">P0.30/AIN6</text>
<text x="25.4" y="123.9" transform="rotate(-90 25.4 123.9)">P0.29/AIN5</text>
<text x="28" y="123.9" transform="rotate(-90 28 123.9)">P0.28/AIN4</text>
<text x="30.5" y="123.9" transform="rotate(-90 30.5 123.9)">P0.02/AIN0</text>
<text x="33.1" y="123.9" transform="rotate(-90 33.1 123.9)">P0.03/AIN1</text>
<text x="58.9" y="124.2">XC1</text>
<text x="58.9" y="121.6">XC2</text>
<text x="67.6" y="125.6">P$D23</text>
<text x="67.6" y="123">P$B24</text>
<text x="67.6" y="120.5">P$A23</text>
<text x="-.9" y="126.7">P0.00/XL1</text>
<text x="-.9" y="129.2">P0.01/XL2</text>
<text x="-.9" y="131.8">P0.26</text>
<text x="54.9" y="131.8">VSS_PA</text>
<text x="57.4" y="129.2">DEC6</text>
<text x="57.4" y="126.7">DEC3</text>
<text x="67.6" y="130.6">P$F23</text>
<text x="67.6" y="128.1">P$E24</text>
<text x="-.9" y="134.3">P0.27</text>
<text x="-.9" y="136.9">P0.04/AIN2</text>
<text x="51.4" y="136.9">P0.10/NFC2</text>
<text x="58.8" y="134.3">ANT</text>
<text x="67.6" y="133.2">P$H23</text>
<text x="67.6" y="135.7">P$J24</text>
<text x="162.6" y="133.2">1</text>
<text x="162.6" y="135.7">2</text>
<text x="168.5" y="134.3">FEED</text>
<text x="168.5" y="136.9">NC</text>
<text x="-.9" y="139.4">P0.05/AIN3</text>
<text x="-.9" y="141.9">P0.06</text>
<text x="51.4" y="139.4">P0.09/NFC1</text>
<text x="57.4" y="141.9">DEC5</text>
<text x="67.6" y="143.3">P$P23</text>
<text x="67.6" y="140.8">P$N24</text>
<text x="67.6" y="138.3">P$L24</text>
<text x="-.9" y="144.4">P0.07</text>
<text x="-.9" y="147">P0.08</text>
<text x="-.9" y="149.5">P1.08</text>
<text x="57.4" y="149.5">P1.05</text>
<text x="57.4" y="147">P1.06</text>
<text x="57.4" y="144.4">P1.07</text>
<text x="67.6" y="148.4">P$T23</text>
<text x="67.6" y="145.9">P$R24</text>
<text x="-.9" y="152.1">P1.09</text>
<text x="-.9" y="154.6">P0.11</text>
<text x="57.4" y="154.6">P1.03</text>
<text x="57.4" y="152.1">P1.04</text>
<text x="67.6" y="153.5">P$V23</text>
<text x="67.6" y="151">P$U24</text>
<text x="-.9" y="159.7">VDD</text>
<text x="-.9" y="157.1">P0.12</text>
<text x="57.4" y="159.7">P1.01</text>
<text x="57.4" y="157.1">P1.02</text>
<text x="67.6" y="161.1">P$AC24</text>
<text x="67.6" y="158.6">P$Y23</text>
<text x="67.6" y="156">P$W24</text>
<text x="-.9" y="162.2">VDDH</text>
<text x="-.9" y="164.8">DCCH</text>
<text x="-.9" y="167.3">DEC3V3</text>
<text x="53.9" y="164.8">SWDCLK</text>
<text x="55.8" y="162.2">SWDIO</text>
<text x="58.5" y="167.3">VDD</text>
<text x="67.6" y="163.7">P$AA24</text>
<text x="67.6" y="166.2">P$AD23</text>
<text x="10.2" y="176.9" transform="rotate(-90 10.2 176.9)">VBUS</text>
<text x="12.7" y="176.9" transform="rotate(-90 12.7 176.9)">D-</text>
<text x="15.3" y="176.9" transform="rotate(-90 15.3 176.9)">D+</text>
<text x="17.8" y="176.9" transform="rotate(-90 17.8 176.9)">P0.13</text>
<text x="20.4" y="176.9" transform="rotate(-90 20.4 176.9)">P0.14</text>
<text x="22.9" y="176.9" transform="rotate(-90 22.9 176.9)">P0.15</text>
<text x="25.4" y="176.9" transform="rotate(-90 25.4 176.9)">P0.16</text>
<text x="28" y="176.9" transform="rotate(-90 28 176.9)">P0.17</text>
<text x="30.5" y="176.9" transform="rotate(-90 30.5 176.9)">P0.18/RESET</text>
<text x="33.1" y="176.9" transform="rotate(-90 33.1 176.9)">VDD</text>
<text x="35.6" y="176.9" transform="rotate(-90 35.6 176.9)">P0.19</text>
<text x="38.1" y="176.9" transform="rotate(-90 38.1 176.9)">P0.20</text>
<text x="40.7" y="176.9" transform="rotate(-90 40.7 176.9)">P0.21</text>
<text x="43.2" y="176.9" transform="rotate(-90 43.2 176.9)">P0.22</text>
<text x="45.8" y="176.9" transform="rotate(-90 45.8 176.9)">P0.23</text>
<text x="48.3" y="176.9" transform="rotate(-90 48.3 176.9)">P0.24</text>
<text x="50.8" y="176.9" transform="rotate(-90 50.8 176.9)">P0.25</text>
<text x="53.4" y="177.5">VSS_PAD</text>
<text x="53.4" y="176.9" transform="rotate(-90 53.4 176.9)">P1.00</text>
<text x="9.1" y="188.3" transform="rotate(-90 9.1 188.3)">P$AD2</text>
<text x="11.6" y="188.3" transform="rotate(-90 11.6 188.3)">P$AD4</text>
<text x="14.2" y="188.3" transform="rotate(-90 14.2 188.3)">P$AD6</text>
<text x="16.7" y="188.3" transform="rotate(-90 16.7 188.3)">P$AD8</text>
<text x="19.3" y="188.3" transform="rotate(-90 19.3 188.3)">P$AC9</text>
<text x="21.8" y="189.4" transform="rotate(-90 21.8 189.4)">P$AD10</text>
<text x="24.3" y="189.3" transform="rotate(-90 24.3 189.3)">P$AC11</text>
<text x="26.9" y="189.4" transform="rotate(-90 26.9 189.4)">P$AD12</text>
<text x="29.4" y="189.4" transform="rotate(-90 29.4 189.4)">P$AC13</text>
<text x="32" y="189.4" transform="rotate(-90 32 189.4)">P$AD14</text>
<text x="34.5" y="189.4" transform="rotate(-90 34.5 189.4)">P$AC15</text>
<text x="37" y="189.4" transform="rotate(-90 37 189.4)">P$AD16</text>
<text x="39.6" y="189.4" transform="rotate(-90 39.6 189.4)">P$AC17</text>
<text x="42.1" y="189.4" transform="rotate(-90 42.1 189.4)">P$AD18</text>
<text x="44.7" y="189.4" transform="rotate(-90 44.7 189.4)">P$AC19</text>
<text x="47.2" y="189.4" transform="rotate(-90 47.2 189.4)">P$AD20</text>
<text x="49.7" y="189.4" transform="rotate(-90 49.7 189.4)">P$AC21</text>
<text x="52.3" y="189.4" transform="rotate(-90 52.3 189.4)">P$AD22</text>
<text x="116.4" y="225.8">1</text>
<text x="122.3" y="227">1</text>
<text x="126.5" y="227">2</text>
<text x="132.4" y="225.8">2</text>
<text x="116.4" y="228.4">3</text>
<text x="116.4" y="230.9">5</text>
<text x="122.3" y="229.5">3</text>
<text x="122.3" y="232.1">5</text>
<text x="126.5" y="229.5">4</text>
<text x="126.5" y="232.1">6</text>
<text x="132.4" y="228.4">4</text>
<text x="132.4" y="230.9">6</text>
</g>
<g font-size="1.8" fill="#808080">
<text x="80.9" y="34.4">PMIC_INT</text>
<text x="144.6" y="34.4">SDA/2.4C</text>
<text x="57.7" y="36.9">VBUS/2.6D</text>
<text x="80.2" y="39.5">SCL/2.4C</text>
<text x="87.5" y="42">VREG</text>
<text x="149.9" y="36.9">VBAT/2.5C</text>
<text x="66.1" y="89.7">3V3/2.4A</text>
<text x="20.2" y="98.5" transform="rotate(-90 20.2 98.5)">P0.31</text>
<text x="22.8" y="98.5" transform="rotate(-90 22.8 98.5)">P0.30</text>
<text x="25.3" y="99" transform="rotate(-90 25.3 99)">P0.29</text>
<text x="27.9" y="98.5" transform="rotate(-90 27.9 98.5)">P0.28</text>
<text x="30.4" y="98.8" transform="rotate(-90 30.4 98.8)">SCK/2.2D</text>
<text x="32.9" y="98.8" transform="rotate(-90 32.9 98.8)">MOSI/2.2D</text>
<text x="35.5" y="98.8" transform="rotate(-90 35.5 98.8)">P1.15</text>
<text x="38" y="98.5" transform="rotate(-90 38 98.5)">P1.14</text>
<text x="40.6" y="98.8" transform="rotate(-90 40.6 98.8)">P1.13</text>
<text x="43.1" y="99" transform="rotate(-90 43.1 99)">P1.12</text>
<text x="48.2" y="98.8" transform="rotate(-90 48.2 98.8)">P1.11</text>
<text x="50.7" y="98.8" transform="rotate(-90 50.7 98.8)">P1.10</text>
<text x="84.5" y="96.7">DEC3</text>
<text x="111.3" y="96.2">DEC4_6</text>
<text x="77" y="128">DEC4_6</text>
<text x="81.3" y="136.7">ALERT/2.5C</text>
<text x="81.3" y="139.3">P0.09</text>
<text x="81.1" y="144.3">P1.07</text>
<text x="81.1" y="146.9">P1.06</text>
<text x="81.1" y="149.4">P1.05</text>
<text x="81.1" y="151.9">P1.04</text>
<text x="81.1" y="154.5">P1.03</text>
<text x="81.1" y="157">P1.02/2.8C</text>
<text x="81.1" y="159.6">P1.01/2.4B</text>
<text x="80.1" y="162.1">SWDIO</text>
<text x="80.1" y="164.6">SWDCLK</text>
<text x="103.7" y="167.2">3V3/2.4A</text>
<text x="12.6" y="197.1" transform="rotate(-90 12.6 197.1)">D-/2.7D</text>
<text x="15.2" y="197.5" transform="rotate(-90 15.2 197.5)">D+/2.7D</text>
<text x="30.4" y="196.9" transform="rotate(-90 30.4 196.9)">RESET</text>
<text x="35.5" y="195.8" transform="rotate(-90 35.5 195.8)">P0.19</text>
<text x="38" y="195.8" transform="rotate(-90 38 195.8)">P0.20</text>
<text x="40.6" y="195.8" transform="rotate(-90 40.6 195.8)">P0.21</text>
<text x="43.1" y="195.6" transform="rotate(-90 43.1 195.6)">P0.22</text>
<text x="45.6" y="195.6" transform="rotate(-90 45.6 195.6)">P0.23</text>
<text x="48.2" y="195.6" transform="rotate(-90 48.2 195.6)">P0.24</text>
<text x="50.7" y="195.3" transform="rotate(-90 50.7 195.3)">P0.25</text>
<text x="53.3" y="194.9" transform="rotate(-90 53.3 194.9)">SWO</text>
<text x="17.7" y="199.8" transform="rotate(-90 17.7 199.8)">P0.13/2.6C</text>
<text x="20.2" y="199.8" transform="rotate(-90 20.2 199.8)">P0.14/2.7C</text>
<text x="22.8" y="202.4" transform="rotate(-90 22.8 202.4)">EPD_DC/2.2D</text>
<text x="25.3" y="203.4" transform="rotate(-90 25.3 203.4)">EPD_RST/2.2D</text>
<text x="12.3" y="209.8">3V3/2.4A</text>
<text x="27.9" y="204.6" transform="rotate(-90 27.9 204.6)">EPD_BUSY/2.2D</text>
<text x="98.9" y="226.9">3V3/2.4A</text>
<text x="144.1" y="226.9">SWDIO</text>
<text x="144.8" y="229.4">SWDCLK</text>
<text x="145.1" y="231.9">RESET</text>
</g>
</svg>
